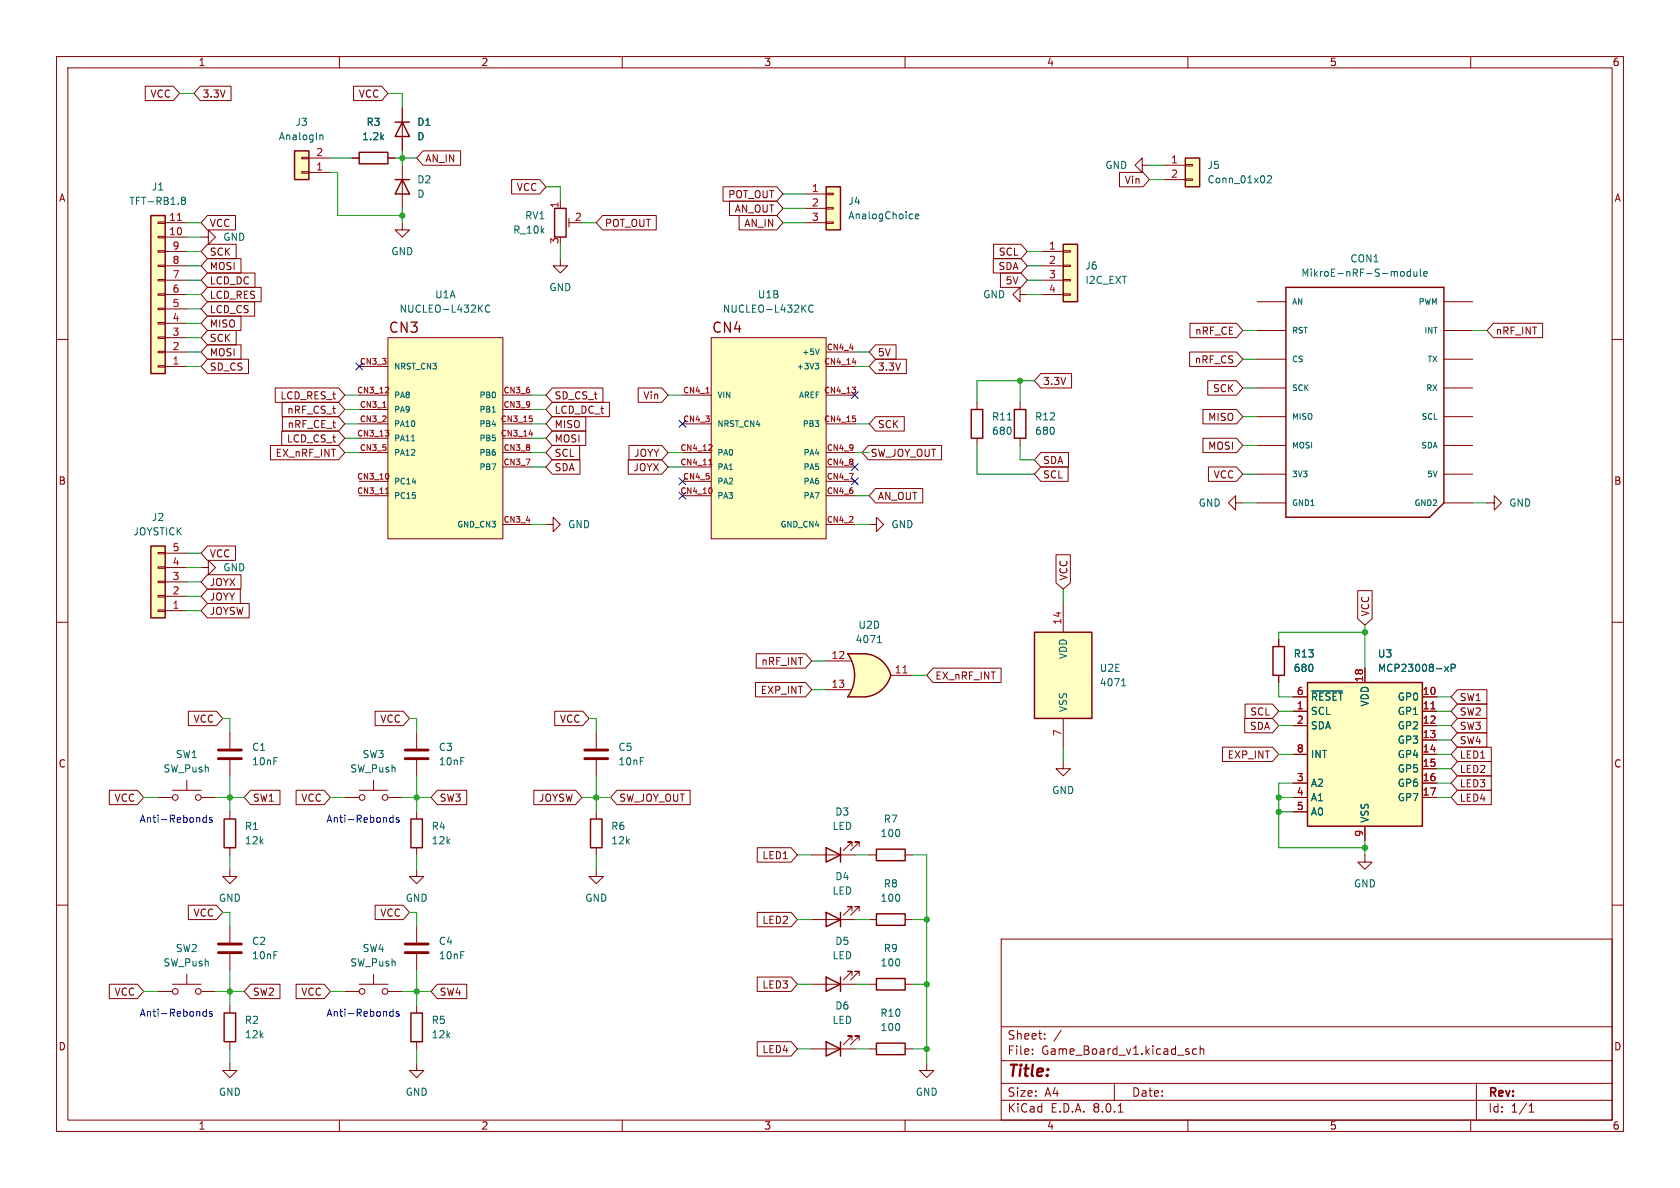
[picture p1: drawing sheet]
<svg xmlns="http://www.w3.org/2000/svg" width="297mm" height="210mm" viewBox="0 0 297 210" stroke-linecap="round" stroke-linejoin="round" font-family="sans-serif">
<g fill="none" stroke="#840000" stroke-width=".18">
<path d="M10 10h277v190h-277zM12 12h273v186h-273zM60 10v2M110 10v2M160 10v2M210 10v2M260 10v2M62.2 27.9h1.3M68.6 27.9h1.2M10 60h2M180.3 52.1v-1.3l-1.2 1.3 1.2 1.2v-1.2h1.3M285 60h2"/>
<path d="M10 110h2M285 110h2M10 160h2M153.7 151.1h1.2M160 151.1h1.3M285 160h2M153.7 162.6h1.2M160 162.6h1.3M177 166h108v32h-108zM60 198v2M110 198v2M160 198v2"/>
<path d="M177 194.5h108M177 191.5h108M177 187.5h108M177 181.5h108M182.5 186.3v.1M182.5 185.5v.1M184.7 183.6v.1M184.7 182.8v.1M187.6 182.1l-1.3 2M197 191.5v3M197.7 196.6h.8M210 198v2"/>
<path d="M211.5 185.5l-.4-.1-.3 .3v.4l.2 .2h.5M212.2 185.5l.2-.1 .3 .1 .1 .9M212.2 184.9v1.5M260 198v2M261 191.5v6.5M270.3 196.6h.9M270.3 195.5l.4-.4v1.5"/>
</g>
<path d="M63.5 26.9h5.1v2.1h-5.1zM154.9 150.1h5.1v2h-5.1zM154.9 161.5h5.1v2.1h-5.1z" fill="none" stroke="#840000" stroke-width=".25"/>
<path d="M231.1 120.7h20.4v25.4h-20.4z" fill="#ffffc2"/>
<path d="M231.1 120.7h20.4v25.4h-20.4z" fill="none" stroke="#840000" stroke-width=".25"/>
<g fill="none" stroke="#840000" stroke-width=".18">
<path d="M241.3 118.1v2.6M228.6 125.7h2.5M228.6 123.2h2.5M228.6 128.3h2.5M228.6 133.4h2.5M228.6 138.4h2.5M251.5 125.7h2.5M251.5 123.2h2.5M251.5 128.3h2.5M251.5 130.8h2.5M251.5 133.4h2.5M251.5 135.9h2.5"/>
<path d="M251.5 138.4h2.5M228.6 141h2.5M228.6 143.5h2.5M241.3 146.1v2.5M251.5 141h2.5"/>
</g>
<path d="M253 125.3h.7" fill="none" stroke="#a90000" stroke-width=".18"/>
<path d="M255.4 117.8l.7 .9M256.1 117.8l-.7 .9M256.5 118.1l.7-.1 .1-.2-.1-.3-.7-.1v1.3M231.9 122.1h5.5" fill="none" stroke="#006464" stroke-width=".18"/>
<path d="M52.1 26.7h2.5v5.1h-2.5z" fill="#ffffc2"/>
<path d="M53.3 27.8h1.3v.3h-1.3zM53.3 30.4h1.3v.2h-1.3zM54.6 30.5h3.8M54.6 27.9h3.8" fill="none" stroke="#840000" stroke-width=".18"/>
<path d="M52.1 26.7h2.5v5.1h-2.5z" fill="none" stroke="#840000" stroke-width=".25"/>
<path d="M56.6 23.9h.4l.1 .8" fill="none" stroke="#006464" stroke-width=".18"/>
<path d="M68.6 59.7h20.3v35.6h-20.3z" fill="#ffffc2"/>
<g fill="none" stroke="#840000" stroke-width=".18">
<path d="M68.6 59.7h20.3v35.6h-20.3zM63.5 72.4h5.1M63.5 69.9h5.1M63.5 77.5h5.1M63.5 74.9h5.1M63.5 64.8h5.1M88.9 72.4h5.1M88.9 69.9h5.1M88.9 77.5h5.1M88.9 74.9h5.1M63.5 85.1h5.1M63.5 87.6h5.1"/>
<path d="M63.5 80h5.1M88.9 92.7h5.1M88.9 80h5.1M88.9 82.6h5.1M35.6 100.3h1.2v-1.2l1.3 1.2-1.3 1.3v-1.3M143.5 185.4h7.6M150.6 183.9v-.8h-.7h.7l-1.5 1.6M151.9 183.9v-.8h-.8h.8l-1.5 1.6"/>
</g>
<path d="M67.7 72h.5M68.1 76.1h.6l-.3 .4M68.6 68.5l.1 .4-.6 .6h.6M68.6 76.5l.1 .1-.1 .4M93.5 76.7h.7M93.6 73.5h.5M94 74l.1 .1-.1 .4M68.1 87.2h.6M68.6 83.8l.1 .3-.1 .5" fill="none" stroke="#a90000" stroke-width=".18"/>
<path d="M86.6 54a.6 .6 0 0 0-.8 .5 .6 .6 0 0 0 .6 .7l.2-.1M72.7 77.9h.6M87 72.9h.6" fill="none" stroke="#006464" stroke-width=".18"/>
<path d="M146 184.2l2.6 1.2-2.6 1.3zM148.6 184.2v2.5" fill="none" stroke="#840000" stroke-width=".25"/>
<path d="M152.5 118l5 1.4a5.2 5.2 0 0 1-4.4 3.8z" fill="#ffffc2" stroke="#ffffc2" stroke-width=".18"/>
<path d="M149.9 115.6h3.1M149.9 123.2h3.1" fill="none" stroke="#ffffc2" stroke-width=".18"/>
<path d="M149.9 115.6h3.1v7.6h-3.1a6.7 6.7 0 0 0 0-7.6z" fill="#ffffc2"/>
<path d="M153.1 115.6a5.1 5.1 0 0 1 4.4 3.8l-5 1.3z" fill="#ffffc2" stroke="#ffffc2" stroke-width=".18"/>
<path d="M69.8 21.6h2.6M69.8 31.8h2.6M71.1 21.6l1.3 2.5h-2.6zM71.1 31.8l1.3 2.5h-2.6zM149.9 115.6h3.1a5.1 5.1 0 0 1 4.5 3.8 5.2 5.2 0 0 1-4.4 3.8h-3.2a6.6 6.6 0 0 0 0-7.6zM225 114.3h2.1v5.1h-2.1zM146 149.9l2.6 1.2-2.6 1.3zM148.6 149.9v2.5M72.6 179.1h2.1v5.1h-2.1zM146 172.7l2.6 1.3-2.6 1.3zM148.6 172.7v2.6M154.9 173h5.1v2h-5.1z" fill="none" stroke="#840000" stroke-width=".25"/>
<g fill="none" stroke="#840000" stroke-width=".18">
<path d="M71.1 19.1v7.6M71.1 39.4v1.2h1.3l-1.3 1.3-1.3-1.3h1.3M71.1 29.2v7.6M96.5 92.7h1.3v-1.3l1.3 1.3-1.3 1.3v-1.3M153.7 92.7h1.2v-1.3l1.3 1.3-1.3 1.3v-1.3M146 116.8h4.4M157.5 119.4h3.8M226.1 113v1.3M226.1 119.4v1.3M30.5 139.7h5.1M33 137.9v1.8M146 121.9h4.4"/>
<path d="M27.9 141h2.6M35.6 141h2.5M143.5 151.1h7.6M150.6 149.6v-.8h-.7h.7l-1.5 1.6M151.9 149.6v-.8h-.8h.8l-1.5 1.6M241.3 151.1v1.3h1.3l-1.3 1.3-1.3-1.3h1.3M73.7 177.8v1.3M143.5 174h7.6M150.6 172.5v-.8h-.7h.7l-1.5 1.5M151.9 172.5v-.8h-.8h.8l-1.5 1.5M153.7 174h1.2M160 174h1.3"/>
<path d="M73.7 184.2v1.2"/>
<circle cx="31" cy="141" r=".51"/>
<circle cx="35.1" cy="141" r=".51"/>
</g>
<path d="M159.6 119h.8" fill="none" stroke="#a90000" stroke-width=".18"/>
<path d="M155.1 113.6h.7M155.2 112.6l.3-.3v1.3" fill="none" stroke="#006464" stroke-width=".18"/>
<path d="M26.7 96.5h2.5v12.7h-2.5z" fill="#ffffc2"/>
<g fill="none" stroke="#840000" stroke-width=".18">
<path d="M27.9 97.7h1.3v.2h-1.3zM29.2 97.8h3.8M27.9 100.2h1.3v.3h-1.3zM27.9 102.7h1.3v.3h-1.3zM27.9 105.3h1.3v.2h-1.3zM27.9 107.8h1.3v.3h-1.3zM29.2 108h3.8M29.2 105.4h3.8M29.2 102.9h3.8M29.2 100.3h3.8M27.9 175.3h2.6M30.5 174h5.1"/>
<path d="M33 172.2v1.8M35.6 175.3h2.5M143.5 162.6h7.6M150.6 161v-.7h-.7h.7l-1.5 1.5M151.9 161v-.7h-.8h.8l-1.5 1.5M73.7 188v1.2h1.2l-1.2 1.3-1.3-1.3h1.3"/>
<circle cx="31" cy="175.3" r=".51"/>
<circle cx="35.1" cy="175.3" r=".51"/>
</g>
<path d="M26.7 96.5h2.5v12.7h-2.5zM146 161.3l2.6 1.3-2.6 1.2zM148.6 161.3v2.5" fill="none" stroke="#840000" stroke-width=".25"/>
<path d="M209.5 27.9h2.6v5.1h-2.6z" fill="#ffffc2"/>
<g fill="none" stroke="#840000" stroke-width=".18">
<path d="M201.9 29.2v-1.3l-1.2 1.3 1.2 1.3v-1.3h1.3M205.7 29.2h3.8M205.7 31.8h3.8M209.5 31.6h1.3v.3h-1.3zM209.5 29.1h1.3v.2h-1.3zM222.2 53.3h5.1M222.2 58.4h5.1M255.3 53.3h5M255.3 58.4h5M222.2 78.7h5.1M222.2 73.7h5.1M222.2 68.6h5.1"/>
<path d="M222.2 63.5h5.1M255.3 78.7h5M255.3 73.7h5M255.3 68.6h5M255.3 63.5h5M222.2 83.8h5.1M222.2 88.9h5.1M255.3 83.8h5M255.3 88.9h5M262.9 88.9h1.3v-1.3l1.2 1.3-1.2 1.3v-1.3M40.6 129.5v2.8M40.6 134.4v2.8"/>
<path d="M63.5 139.7h5.1M66 137.9v1.8M73.7 129.5v2.8M73.7 134.4v2.8M61 141h2.5M68.6 141h2.5M40.6 163.8v2.8M40.6 168.7v2.8M153.7 185.4h1.2M160 185.4h1.3M163.8 188v1.2h1.3l-1.3 1.3-1.2-1.3h1.2"/>
<circle cx="64" cy="141" r=".51"/>
<circle cx="68.1" cy="141" r=".51"/>
</g>
<path d="M209.5 27.9h2.6v5.1h-2.6zM227.3 50.8h28v38.1l-2.6 2.5h-25.4zM154.9 184.4h5.1v2h-5.1z" fill="none" stroke="#840000" stroke-width=".25"/>
<path d="M224.1 31.2l.4-.1 .3 .3-.8 .9h.8M248 48l.3 .2v.4l-.3 .2M249.3 48.1l-.3-.1-.3 .2 .2 .6h.4M249.3 47.6v1.2M249.9 48l.1 .8h.3l.2-.1M250.5 48v.8M251.1 47.6v1.1l.2 .1M251.7 48.4l.6-.1-.1-.2-.3-.1-.2 .2 .1 .6h.4" fill="none" stroke="#006464" stroke-width=".18"/>
<path d="M38.6 134.1h4.1M38.6 132.6h4.1M71.6 134.1h4.1M71.6 132.6h4.1M38.6 168.4h4.1M38.6 166.9h4.1" fill="none" stroke="#840000" stroke-width=".51"/>
<path d="M182.9 111.8h10.1v15.2h-10.1z" fill="#ffffc2"/>
<path d="M182.9 111.8h10.1v15.2h-10.1zM39.6 179.1h2.1v5.1h-2.1z" fill="none" stroke="#840000" stroke-width=".25"/>
<path d="M188 106.7v5.1M188 134.6v1.3h1.2l-1.2 1.3-1.3-1.3h1.3M188 127v5.1M40.6 177.8v1.3M40.6 184.2v1.2" fill="none" stroke="#840000" stroke-width=".18"/>
<path d="M198.3 121.2h.7M198.4 120.3l.3-.3v1.2" fill="none" stroke="#006464" stroke-width=".18"/>
<path d="M146 33h2.6v7.6h-2.6z" fill="#ffffc2"/>
<g fill="none" stroke="#840000" stroke-width=".18">
<path d="M99.1 35.6v1.2M100.6 39.4h1M100.6 38.6v1.5M142.2 34.3h3.8M142.2 36.8h3.8M142.2 39.4h3.8M146 39.2h1.3v.3h-1.3zM146 36.7h1.3v.3h-1.3zM146 34.2h1.3v.2h-1.3zM172.7 71.1v1.3M172.7 77.5v1.2M180.3 71.1v1.3"/>
<path d="M180.3 77.5v1.2M105.4 129.5v2.8M105.4 134.4v2.8M40.6 153.7v1.2h1.3l-1.3 1.3-1.2-1.3h1.2M40.6 143.5v1.3M40.6 149.9v1.2M40.6 188v1.2h1.3l-1.3 1.3-1.2-1.3h1.2"/>
</g>
<path d="M98 36.8h2.1v5.1h-2.1zM146 33h2.6v7.6h-2.6zM171.7 72.4h2v5.1h-2zM179.3 72.4h2.1v5.1h-2.1zM39.6 144.8h2.1v5.1h-2.1z" fill="none" stroke="#840000" stroke-width=".25"/>
<path d="M161.8 38.3l.6-.2v-.2l-.4-.1-.2 .2 .1 .6h.5M178.1 74.2h.7" fill="none" stroke="#006464" stroke-width=".18"/>
<path d="M103.4 134.1h4M103.4 132.6h4" fill="none" stroke="#840000" stroke-width=".51"/>
<path d="M26.7 38.1h2.5v27.9h-2.5z" fill="#ffffc2"/>
<g fill="none" stroke="#840000" stroke-width=".18">
<path d="M27.9 39.2h1.3v.3h-1.3zM29.2 39.4h3.8M27.9 41.8h1.3v.2h-1.3zM27.9 44.3h1.3v.3h-1.3zM27.9 46.9h1.3v.2h-1.3zM27.9 49.4h1.3v.3h-1.3zM27.9 51.9h1.3v.3h-1.3zM27.9 54.5h1.3v.2h-1.3zM27.9 57h1.3v.3h-1.3zM27.9 59.6h1.3v.2h-1.3zM29.2 41.9h3.8M29.2 59.7h3.8"/>
<path d="M29.2 57.2h3.8M29.2 54.6h3.8M29.2 52.1h3.8M29.2 49.5h3.8M29.2 47h3.8M29.2 44.5h3.8M99.1 45.7v1.3h1.2l-1.2 1.3-1.3-1.3h1.3M27.9 62.1h1.3v.3h-1.3zM27.9 64.6h1.3v.3h-1.3zM29.2 64.8h3.8M29.2 62.2h3.8M218.4 88.9v-1.3l-1.2 1.3 1.2 1.3v-1.3h1.3"/>
<path d="M105.4 153.7v1.2h1.3l-1.3 1.3-1.3-1.3h1.3M105.4 143.5v1.3M105.4 149.9v1.2"/>
</g>
<path d="M26.7 38.1h2.5v27.9h-2.5zM104.4 144.8h2v5.1h-2z" fill="none" stroke="#840000" stroke-width=".25"/>
<path d="M31.4 39h.7" fill="none" stroke="#a90000" stroke-width=".18"/>
<path d="M32.1 35.2l.2 .2M32.1 35.1l.2-.2h.4l.1 .3-.3 .2M32.3 35.4h.2M32.3 35.4l-.2 .3M32.5 35.4l.3 .3-.1 .3-.4 .1-.2-.2" fill="none" stroke="#006464" stroke-width=".18"/>
<path d="M188 43.2h2.5v10.1h-2.5z" fill="#ffffc2"/>
<path d="M184.1 44.5h3.9M184.1 47h3.9M184.1 49.5h3.9M184.1 52.1h3.9M188 51.9h1.2v.3h-1.2zM188 49.4h1.2v.3h-1.2zM188 46.9h1.2v.2h-1.2zM188 44.3h1.2v.3h-1.2z" fill="none" stroke="#840000" stroke-width=".18"/>
<path d="M188 43.2h2.5v10.1h-2.5z" fill="none" stroke="#840000" stroke-width=".25"/>
<path d="M125.7 59.7h20.3v35.6h-20.3z" fill="#ffffc2"/>
<g fill="none" stroke="#840000" stroke-width=".18">
<path d="M25.7 15.2h4.9l1.1 1.3-1.1 1.3h-4.9zM35.4 15.2h5.4v2.6h-5.4l-1.1-1.3zM62.5 15.2h5l1.1 1.3-1.1 1.3h-5zM71.1 19.1v2.5M36.7 38.1h4.9v2.5h-4.9l-1.1-1.2zM62.2 27.9h1.3M68.6 27.9h1.2M71.1 24.1v2.6M74.8 26.7h6.6v2.5h-6.6l-1.1-1.3zM90.4 31.7h5l1.1 1.3-1.1 1.3h-5zM106.5 38.1h9.5v2.5h-9.5l-1.1-1.2zM127.8 33h9.5l1.1 1.3-1.1 1.3h-9.5z"/>
<path d="M129 35.6h8.3l1.1 1.2-1.1 1.3h-8.3zM130.7 38.1h6.6l1.1 1.3-1.1 1.2h-6.6zM197.9 30.5h4.2l1.1 1.3-1.1 1.2h-4.2zM35.6 41.9h1.2v-1.3l1.3 1.3-1.3 1.3v-1.3M36.7 55.9h5.9v2.5h-5.9l-1.1-1.2zM36.7 58.4h5.1v2.6h-5.1l-1.1-1.3zM36.7 43.2h5.1v2.5h-5.1l-1.1-1.2zM36.7 45.7h5.9v2.6h-5.9l-1.1-1.3zM36.7 48.3h8.4v2.5h-8.4l-1.1-1.3zM36.7 50.8h9.5v2.5h-9.5l-1.1-1.2zM36.7 53.3h8.3v2.6h-8.3l-1.1-1.3zM125.7 59.7h20.3v35.6h-20.3z"/>
<path d="M175.6 45.7h4.9l1.1 1.3-1.1 1.3h-4.9zM175.7 43.2h4.8l1.1 1.3-1.1 1.2h-4.8zM176.9 48.3h3.6l1.1 1.2-1.1 1.3h-3.6zM210.4 57.1h8.2l1.1 1.3-1.1 1.3h-8.2zM264 57.1h8.7v2.6h-8.7l-1.1-1.3zM36.7 61h5.9v2.5h-5.9l-1.1-1.3zM36.7 63.5h7.2v2.5h-7.2l-1.1-1.2zM47.8 78.7h12l1.2 1.3-1.2 1.3h-12zM48.7 68.6h11.1l1.2 1.3-1.2 1.2h-11.1zM49.8 76.2h10l1.2 1.3-1.2 1.2h-10zM49.9 71.1h9.9l1.2 1.3-1.2 1.3h-9.9zM49.9 73.7h9.9l1.2 1.2-1.2 1.3h-9.9z"/>
<path d="M97.6 78.7h4.9v2.6h-4.9l-1.1-1.3zM97.6 71.1h10.1v2.6h-10.1l-1.1-1.3zM97.6 68.6h9v2.5h-9l-1.1-1.2zM97.6 73.7h6v2.5h-6l-1.1-1.3zM97.6 76.2h6v2.5h-6l-1.1-1.2zM111.2 78.7h5.8l1.1 1.3-1.1 1.3h-5.8zM112.8 68.6h4.2l1.1 1.3-1.1 1.2h-4.2zM120.6 69.9h5.1M120.6 74.9h5.1M146 69.9h5.1M146 64.8h5.1M146 74.9h5.1"/>
<path d="M146 62.2h5.1M153.5 78.7h13v2.6h-13l-1.1-1.3zM154.8 63.5h5.4v2.5h-5.4l-1.1-1.2zM154.8 61h3.6v2.5h-3.6l-1.1-1.3zM154.8 73.7h5.1v2.5h-5.1l-1.1-1.3zM184 66h5.4v2.6h-5.4l-1.1-1.3zM210.3 62.2h8.3l1.1 1.3-1.1 1.3h-8.3zM212.7 72.4h5.9l1.1 1.3-1.1 1.2h-5.9zM212.7 77.5h5.9l1.1 1.2-1.1 1.3h-5.9zM213.5 67.3h5.1l1.1 1.3-1.1 1.3h-5.1zM36.7 96.5h4.9v2.6h-4.9l-1.1-1.3zM97.6 81.3h4.9v2.5h-4.9l-1.1-1.2z"/>
<path d="M111.1 81.3h5.9l1.1 1.3-1.1 1.2h-5.9zM120.6 87.6h5.1M120.6 82.6h5.1M120.6 80h5.1M120.6 85.1h5.1M146 87.6h5.1M146 82.6h5.1M146 80h5.1M146 92.7h5.1M146 85.1h5.1M154.8 86.4h8.3v2.5h-8.3l-1.1-1.3zM184 82.5h4.8v2.6h-4.8l-1.1-1.3z"/>
<path d="M184 80h4.9v2.6h-4.9l-1.1-1.3zM186.7 98.1h2.5v4.9l-1.2 1.1-1.3-1.1zM213.6 82.5h5l1.1 1.3-1.1 1.3h-5zM36.7 104.1h5.8v2.6h-5.8l-1.1-1.3zM36.7 106.7h7.4v2.5h-7.4l-1.1-1.2zM36.7 101.6h5.9v2.5h-5.9l-1.1-1.2zM133.7 115.6h8.7l1.1 1.2-1.1 1.3h-8.7zM164.9 118.1h12.1v2.6h-12.1l-1.1-1.3zM226.1 113v1.3M226.1 119.4v1.3M240 104.4h2.6v5l-1.3 1.1-1.3-1.1zM241.3 118.1v2.6"/>
<path d="M19.3 139.7h5l1.1 1.3-1.1 1.2h-5zM33.3 125.7h5l1.1 1.3-1.1 1.3h-5zM44.3 139.7h5.2v2.5h-5.2l-1.1-1.2zM52.3 139.7h5l1.1 1.3-1.1 1.2h-5zM66.3 125.7h5l1.1 1.3-1.1 1.3h-5zM77.3 139.7h5.2v2.5h-5.2l-1.1-1.2zM94.4 139.7h7.4l1.1 1.3-1.1 1.2h-7.4zM98.1 125.7h4.9l1.1 1.3-1.1 1.3h-4.9zM109.1 139.7h12.9v2.5h-12.9l-1.2-1.2zM133.6 120.6h8.8l1.1 1.3-1.1 1.3h-8.8zM216.1 132.1h8.8l1.2 1.3-1.2 1.2h-8.8zM220 127h4.9l1.2 1.3-1.2 1.2h-4.9z"/>
<path d="M220.1 124.5h4.8l1.2 1.2-1.2 1.3h-4.8zM228.6 125.7h2.5M228.6 123.2h2.5M228.6 128.3h2.5M228.6 133.4h2.5M228.6 138.4h2.5M251.5 125.7h2.5M251.5 123.2h2.5M251.5 128.3h2.5M251.5 130.8h2.5M251.5 133.4h2.5M251.5 135.9h2.5"/>
<path d="M251.5 138.4h2.5M257.7 137.2h5.9v2.5h-5.9l-1.2-1.3zM257.7 139.7h5.9v2.5h-5.9l-1.2-1.2zM257.7 132.1h5.9v2.5h-5.9l-1.2-1.2zM257.7 134.6h5.9v2.6h-5.9l-1.2-1.3zM257.7 127h5.2v2.5h-5.2l-1.2-1.2zM257.7 124.5h5.2v2.5h-5.2l-1.2-1.3zM257.7 129.5h5.2v2.6h-5.2l-1.2-1.3zM257.7 121.9h5.2v2.6h-5.2l-1.2-1.3zM73.7 153.7v1.2h1.2l-1.2 1.3-1.3-1.3h1.3M73.7 143.5v1.3M73.7 149.9v1.2"/>
<path d="M133.9 149.9h6l1.1 1.2-1.1 1.3h-6zM228.6 141h2.5M228.6 143.5h2.5M241.3 146.1v2.5M251.5 141h2.5M19.3 174h5l1.1 1.3-1.1 1.2h-5zM33.3 160h5l1.1 1.3-1.1 1.3h-5zM44.3 174h5.2v2.5h-5.2l-1.1-1.2zM52.3 174h5l1.1 1.3-1.1 1.2h-5zM61 175.3h2.5M63.5 174h5.1M66 172.2v1.8"/>
<path d="M66.3 160h5l1.1 1.3-1.1 1.3h-5zM68.6 175.3h2.5M73.7 163.8v2.8M73.7 168.7v2.8M77.3 174h5.2v2.5h-5.2l-1.1-1.2zM133.9 172.7h6l1.1 1.3-1.1 1.3h-6zM133.9 161.3h6l1.1 1.3-1.1 1.2h-6zM133.9 184.1h6l1.1 1.3-1.1 1.3h-6z"/>
<circle cx="64" cy="175.3" r=".51"/>
<circle cx="68.1" cy="175.3" r=".51"/>
</g>
<path d="M124.8 69.5h.6M125.8 78.7v.3l-.6 .6h.7M150.6 68.4h.7l-.4 .4M150.7 64h.6M150.7 73.5h.5M151.2 68.9l.1 .1-.1 .4M151.2 74l.1 .1-.1 .4M125.3 82.2h.6M125.8 86.3l.1 .3-.1 .5M253 125.3h.7" fill="none" stroke="#a90000" stroke-width=".18"/>
<path d="M143.8 54a.6 .6 0 0 0-.9 .5 .6 .6 0 0 0 .6 .7l.3-.1M144.1 64.2h.6l-.3 .4 .3 .1v.3l-.2 .2h-.2M144.8 61.7l-.3 1M255.4 117.8l.7 .9M256.1 117.8l-.7 .9M256.5 118.1l.7-.1 .1-.2-.1-.3-.7-.1v1.3M231.9 122.1h5.5" fill="none" stroke="#006464" stroke-width=".18"/>
<path d="M72.6 144.8h2.1v5.1h-2.1z" fill="none" stroke="#840000" stroke-width=".25"/>
<path d="M71.6 168.4h4.1M71.6 166.9h4.1" fill="none" stroke="#840000" stroke-width=".51"/>
<path d="M36.5 144.6l-.4-.1-.2 .3 .1 .5h.5M36.5 144.1v1.3M37.5 144.6l-.3-.1-.2 .2 .1 .2 .4 .1v.3h-.5M69.5 144.1v1.3M69.5 144.6l-.4-.1-.2 .3 .1 .5h.5M70.5 144.6l-.3-.1-.2 .2 .1 .2 .4 .1v.3h-.5M36.5 178.9l-.4-.1-.2 .2 .1 .6h.5M36.5 178.4v1.3M37.5 178.9l-.3-.1-.2 .2 .1 .2 .4 .1v.3h-.5M69.5 178.4v1.3M69.5 178.9l-.4-.1-.2 .2 .1 .6h.5M70.5 178.9l-.3-.1-.2 .2 .1 .2 .4 .1v.3h-.5" fill="none" stroke="#0000c2" stroke-width=".18"/>
<g fill="none" stroke="#009600" stroke-width=".18">
<path d="M31.7 16.5h2.6M68.6 16.5h2.5v2.6M33 39.4h2.6M58.4 30.5h1.3v7.6h11.4M58.4 27.9h3.8M69.8 27.9h3.9M71.1 26.7v2.5M71.1 36.8v2.6M96.5 33h2.6v2.6M102.9 39.4h2.5M138.4 39.4h3.8M138.4 34.3h3.8"/>
<path d="M138.4 36.8h3.8M203.2 29.2h2.5M203.2 31.8h2.5M33 52.1h2.6M33 44.5h2.6M33 59.7h2.6M33 57.2h2.6M33 54.6h2.6M33 49.5h2.6M33 47h2.6M33 41.9h2.6M99.1 43.2v2.5"/>
<path d="M181.6 52.1h2.5M181.6 44.5h2.5M181.6 49.5h2.5M181.6 47h2.5M219.7 58.4h2.5M260.3 58.4h2.6M33 62.2h2.6M33 64.8h2.6M61 74.9h2.5M61 69.9h2.5M61 77.5h2.5M61 72.4h2.5"/>
<path d="M94 74.9h2.5M94 69.9h2.5M94 77.5h2.5M94 72.4h2.5M118.1 69.9h2.5M151.1 62.2h2.6M151.1 74.9h2.6M151.1 64.8h2.6M172.7 78.7v5.1h10.2M180.3 67.3v3.8M180.3 78.7v2.6h2.6M182.9 67.3h-10.2v3.8"/>
<path d="M219.7 63.5h2.5M219.7 73.7h2.5M219.7 78.7h2.5M219.7 68.6h2.5M33 97.8h2.6M61 80h2.5M94 80h2.5M94 92.7h2.5M94 82.6h2.5M118.1 80h2.5M118.1 82.6h2.5M151.1 80h2.6"/>
<path d="M151.1 87.6h2.6M151.1 92.7h2.6M219.7 83.8h2.5M219.7 88.9h2.5M260.3 88.9h2.6M33 100.3h2.6M33 108h2.6M33 105.4h2.6M33 102.9h2.6M143.5 116.8h2.5M161.3 119.4h2.5M188 104.1v2.6"/>
<path d="M241.3 111.8h-15.2v1.2M241.3 110.5v7.6M39.4 127h1.2v2.5M40.6 137.2v6.3M72.4 127h1.3v2.5M73.7 137.2v6.3M104.1 127h1.3v2.5M105.4 137.2v6.3M143.5 121.9h2.5M188 132.1v2.5M226.1 125.7h2.5M226.1 120.7v2.5h2.5"/>
<path d="M226.1 128.3h2.5M226.1 133.4h2.5M228.6 138.4h-2.5v11.5h15.2M254 125.7h2.5M254 123.2h2.5M254 130.8h2.5M254 128.3h2.5M254 138.4h2.5M254 133.4h2.5M254 135.9h2.5M25.4 141h2.5M38.1 141h5.1"/>
<path d="M40.6 151.1v2.6M58.4 141h2.6M71.1 141h5.1M73.7 151.1v2.6M102.9 141h5M105.4 151.1v2.6M141 151.1h2.5M151.1 151.1h2.6M161.3 151.1h2.5v36.9M226.1 143.5h2.5M226.1 141h2.5M241.3 148.6v2.5"/>
<path d="M254 141h2.5M25.4 175.3h2.5M38.1 175.3h5.1M39.4 161.3h1.2v2.5M40.6 171.5v6.3M58.4 175.3h2.6M71.1 175.3h5.1M72.4 161.3h1.3v2.5M73.7 171.5v6.3M141 174h2.5M141 162.6h2.5M151.1 174h2.6"/>
<path d="M151.1 162.6h2.6M161.3 174h2.5M161.3 162.6h2.5M40.6 185.4v2.6M73.7 185.4v2.6M141 185.4h2.5M151.1 185.4h2.6M161.3 185.4h2.5"/>
</g>
<g fill="none" stroke="#000084" stroke-width=".18">
<path d="M62.9 64.2l1.2 1.2M64.1 64.2l-1.2 1.2M120 74.3l1.3 1.2M121.3 74.3l-1.3 1.2M150.5 69.2l1.2 1.3M151.7 69.2l-1.2 1.3M120 84.5l1.3 1.2M120 87l1.3 1.2M121.3 84.5l-1.3 1.2M121.3 87l-1.3 1.2M150.5 81.9l1.2 1.3M150.5 84.5l1.2 1.2"/>
<path d="M151.7 81.9l-1.2 1.3M151.7 84.5l-1.2 1.2"/>
</g>
<g fill="#009600" stroke="#009600" stroke-width=".18">
<circle cx="241.3" cy="149.9" r=".46"/>
<circle cx="241.3" cy="111.8" r=".46"/>
<circle cx="180.3" cy="67.3" r=".46"/>
<circle cx="226.1" cy="143.5" r=".46"/>
<circle cx="226.1" cy="141" r=".46"/>
<circle cx="163.8" cy="174" r=".46"/>
<circle cx="163.8" cy="162.6" r=".46"/>
<circle cx="163.8" cy="185.4" r=".46"/>
<circle cx="40.6" cy="141" r=".46"/>
<circle cx="40.6" cy="175.3" r=".46"/>
<circle cx="73.7" cy="175.3" r=".46"/>
<circle cx="71.1" cy="27.9" r=".46"/>
<circle cx="71.1" cy="38.1" r=".46"/>
<circle cx="105.4" cy="141" r=".46"/>
<circle cx="73.7" cy="141" r=".46"/>
</g>
<text font-size="2.8" fill="#840000" x="178" y="190.9">Title:</text>
<g font-size="2.5" fill="#840000">
<text x="68.6" y="59.1">CN3</text>
<text x="125.7" y="59.1">CN4</text>
</g>
<g font-size="2.1" fill="#840000">
<text x="178" y="184">Sheet:</text>
<text x="178" y="186.7">File:</text>
<text x="184.1" y="186.7">Game_Board_v1.kicad_sch</text>
<text x="178" y="196.9">KiCad</text>
<text x="178" y="194.1">Size:</text>
<text x="184.7" y="194.1">A4</text>
<text x="185.7" y="196.9">E.D.A.</text>
<text x="193.3" y="196.9">8.0.1</text>
<text x="200" y="194.1">Date:</text>
<text x="263" y="194.3">Rev:</text>
<text x="263" y="196.9">Id:</text>
<text x="267.1" y="196.9">1/1</text>
</g>
<g font-size="1.8" fill="#840000">
<text x="35" y="11.9">1</text>
<text x="85" y="11.9">2</text>
<text x="135" y="11.9">3</text>
<text x="185" y="11.9">4</text>
<text x="235" y="11.9">5</text>
<text x="285" y="11.9">6</text>
<text x="26.5" y="17.5">VCC</text>
<text x="35.7" y="17.5">3.3V</text>
<text x="63.3" y="17.5">VCC</text>
<text x="75.1" y="28.9">AN_IN</text>
<text x="10.3" y="35.9">A</text>
<text x="91.3" y="34">VCC</text>
<text x="128.6" y="35.2">POT_OUT</text>
<text x="198.7" y="32.7">Vin</text>
<text x="285.3" y="35.9">A</text>
<text x="37" y="40.3">VCC</text>
<text x="106.8" y="40.3">POT_OUT</text>
<text x="129.8" y="37.8">AN_OUT</text>
<text x="131.5" y="40.3">AN_IN</text>
<text x="37" y="45.4">SCK</text>
<text x="37" y="47.9">MOSI</text>
<text x="176.4" y="47.9">SDA</text>
<text x="176.5" y="45.4">SCL</text>
<text x="37" y="50.5">LCD_DC</text>
<text x="37" y="53">LCD_RES</text>
<text x="177.7" y="50.5">5V</text>
<text x="37" y="58.1">MISO</text>
<text x="37" y="55.6">LCD_CS</text>
<text x="211.2" y="59.4">nRF_CE</text>
<text x="264.3" y="59.4">nRF_INT</text>
<text x="37" y="63.2">MOSI</text>
<text x="37" y="60.6">SCK</text>
<text x="37" y="65.7">SD_CS</text>
<text x="155.1" y="65.7">3.3V</text>
<text x="155.1" y="63.2">5V</text>
<text x="211.1" y="64.5">nRF_CS</text>
<text x="49.5" y="70.8">LCD_RES_t</text>
<text x="97.9" y="70.8">SD_CS_t</text>
<text x="113.6" y="70.8">Vin</text>
<text x="184.3" y="68.3">3.3V</text>
<text x="214.3" y="69.5">SCK</text>
<text x="50.7" y="73.3">nRF_CS_t</text>
<text x="50.7" y="75.9">nRF_CE_t</text>
<text x="97.9" y="73.3">LCD_DC_t</text>
<text x="97.9" y="75.9">MISO</text>
<text x="155.1" y="75.9">SCK</text>
<text x="213.5" y="74.6">MISO</text>
<text x="48.6" y="81">EX_nRF_INT</text>
<text x="50.6" y="78.4">LCD_CS_t</text>
<text x="97.9" y="81">SCL</text>
<text x="97.9" y="83.5">SDA</text>
<text x="97.9" y="78.4">MOSI</text>
<text x="111.9" y="83.5">JOYX</text>
<text x="112" y="81">JOYY</text>
<text x="153.8" y="81">SW_JOY_OUT</text>
<text x="184.3" y="82.2">SDA</text>
<text x="213.5" y="79.7">MOSI</text>
<text x="10.3" y="85.9">B</text>
<text x="155.1" y="88.6">AN_OUT</text>
<text x="184.3" y="84.8">SCL</text>
<text x="214.4" y="84.8">VCC</text>
<text x="285.3" y="85.9">B</text>
<text x="37" y="98.7">VCC</text>
<text x="37" y="106.4">JOYY</text>
<text x="37" y="103.8">JOYX</text>
<text x="188.9" y="102.7" transform="rotate(-90 188.9 102.7)">VCC</text>
<text x="37" y="108.9">JOYSW</text>
<text x="242.3" y="109.1" transform="rotate(-90 242.3 109.1)">VCC</text>
<text x="134.5" y="117.8">nRF_INT</text>
<text x="134.4" y="122.9">EXP_INT</text>
<text x="165.3" y="120.3">EX_nRF_INT</text>
<text x="258" y="124.1">SW1</text>
<text x="34.1" y="128">VCC</text>
<text x="67.1" y="128">VCC</text>
<text x="98.9" y="128">VCC</text>
<text x="220.9" y="129.2">SDA</text>
<text x="220.9" y="126.7">SCL</text>
<text x="258" y="129.2">SW3</text>
<text x="258" y="126.7">SW2</text>
<text x="258" y="131.8">SW4</text>
<text x="10.3" y="135.9">C</text>
<text x="216.9" y="134.3">EXP_INT</text>
<text x="258" y="134.3">LED1</text>
<text x="258" y="136.8">LED2</text>
<text x="285.3" y="135.9">C</text>
<text x="20.1" y="141.9">VCC</text>
<text x="44.6" y="141.9">SW1</text>
<text x="53.2" y="141.9">VCC</text>
<text x="77.6" y="141.9">SW3</text>
<text x="95.2" y="141.9">JOYSW</text>
<text x="109.4" y="141.9">SW_JOY_OUT</text>
<text x="258" y="139.4">LED3</text>
<text x="258" y="141.9">LED4</text>
<text x="134.7" y="152.1">LED1</text>
<text x="34.1" y="162.2">VCC</text>
<text x="67.1" y="162.2">VCC</text>
<text x="134.7" y="163.5">LED2</text>
<text x="20.1" y="176.2">VCC</text>
<text x="44.6" y="176.2">SW2</text>
<text x="53.2" y="176.2">VCC</text>
<text x="77.6" y="176.2">SW4</text>
<text x="134.7" y="174.9">LED3</text>
<text x="10.3" y="185.9">D</text>
<text x="285.3" y="185.9">D</text>
<text x="134.7" y="186.4">LED4</text>
<text x="35" y="199.9">1</text>
<text x="85" y="199.9">2</text>
<text x="135" y="199.9">3</text>
<text x="185" y="199.9">4</text>
<text x="235" y="199.9">5</text>
<text x="285" y="199.9">6</text>
</g>
<g font-size="1.8" fill="#006464">
<text x="52.1" y="22.5">J3</text>
<text x="64.7" y="22.5">R3</text>
<text x="73.7" y="22.5">D1</text>
<text x="49.2" y="25">AnalogIn</text>
<text x="63.9" y="25">1.2k</text>
<text x="73.7" y="25">D</text>
<text x="26.7" y="33.9">J1</text>
<text x="73.7" y="32.6">D2</text>
<text x="73.7" y="35.2">D</text>
<text x="195.3" y="30.1">GND</text>
<text x="213.4" y="30.1">J5</text>
<text x="213.4" y="32.6">Conn_01x02</text>
<text x="22.8" y="36.4">TFT-RB1.8</text>
<text x="90.6" y="41.5">R_10k</text>
<text x="92.7" y="39">RV1</text>
<text x="149.9" y="36.4">J4</text>
<text x="149.9" y="39">AnalogChoice</text>
<text x="39.4" y="42.8">GND</text>
<text x="69.1" y="45.3">GND</text>
<text x="191.8" y="47.9">J6</text>
<text x="238.6" y="46.6">CON1</text>
<text x="76.8" y="52.9">U1A</text>
<text x="97" y="51.7">GND</text>
<text x="133.9" y="52.9">U1B</text>
<text x="173.7" y="52.9">GND</text>
<text x="191.8" y="50.4">I2C_EXT</text>
<text x="230" y="49.1">MikroE-nRF-S-module</text>
<text x="70.5" y="55.5">NUCLEO-L432KC</text>
<text x="127.7" y="55.5">NUCLEO-L432KC</text>
<text x="175.3" y="77.1">680</text>
<text x="175.3" y="74.5">R11</text>
<text x="182.9" y="77.1">680</text>
<text x="182.9" y="74.5">R12</text>
<text x="211.8" y="89.8">GND</text>
<text x="266.7" y="89.8">GND</text>
<text x="23.5" y="94.8">JOYSTICK</text>
<text x="26.7" y="92.3">J2</text>
<text x="100.3" y="93.6">GND</text>
<text x="157.5" y="93.6">GND</text>
<text x="39.4" y="101.2">GND</text>
<text x="151.1" y="113.9">4071</text>
<text x="151.7" y="111.4">U2D</text>
<text x="188.8" y="116.6" transform="rotate(-90 188.8 116.6)">VDD</text>
<text x="194.3" y="119">U2E</text>
<text x="228.6" y="119">680</text>
<text x="228.6" y="116.4">R13</text>
<text x="243.5" y="116.4">U3</text>
<text x="243.5" y="119">MCP23008-xP</text>
<text x="188.8" y="126" transform="rotate(-90 188.8 126)">VSS</text>
<text x="194.3" y="121.5">4071</text>
<text x="231.6" y="124.1">~{RESET}</text>
<text x="242.2" y="125" transform="rotate(-90 242.2 125)">VDD</text>
<text x="247" y="124.1">GP0</text>
<text x="231.6" y="126.6">SCL</text>
<text x="231.6" y="129.1">SDA</text>
<text x="247" y="126.6">GP1</text>
<text x="247" y="129.1">GP2</text>
<text x="247" y="131.7">GP3</text>
<text x="28.8" y="136.8">SW_Push</text>
<text x="31" y="134.2">SW1</text>
<text x="44.5" y="132.9">C1</text>
<text x="44.5" y="135.5">10nF</text>
<text x="61.8" y="136.8">SW_Push</text>
<text x="64" y="134.2">SW3</text>
<text x="77.5" y="132.9">C3</text>
<text x="77.5" y="135.5">10nF</text>
<text x="109.2" y="132.9">C5</text>
<text x="109.2" y="135.5">10nF</text>
<text x="231.6" y="134.2">INT</text>
<text x="247" y="134.2">GP4</text>
<text x="247" y="136.8">GP5</text>
<text x="185.9" y="140.6">GND</text>
<text x="231.6" y="139.3">A2</text>
<text x="231.6" y="141.8">A1</text>
<text x="247" y="139.3">GP6</text>
<text x="247" y="141.8">GP7</text>
<text x="43.2" y="146.9">R1</text>
<text x="43.2" y="149.5">12k</text>
<text x="76.2" y="146.9">R4</text>
<text x="76.2" y="149.5">12k</text>
<text x="108" y="146.9">R6</text>
<text x="108" y="149.5">12k</text>
<text x="147.1" y="146.9">LED</text>
<text x="147.6" y="144.4">D3</text>
<text x="155.6" y="148.2">100</text>
<text x="156.1" y="145.6">R7</text>
<text x="231.6" y="144.4">A0</text>
<text x="242.2" y="145.5" transform="rotate(-90 242.2 145.5)">VSS</text>
<text x="147.6" y="155.8">D4</text>
<text x="38.6" y="159.6">GND</text>
<text x="71.6" y="159.6">GND</text>
<text x="103.4" y="159.6">GND</text>
<text x="147.1" y="158.3">LED</text>
<text x="155.6" y="159.6">100</text>
<text x="156.1" y="157.1">R8</text>
<text x="239.3" y="157.1">GND</text>
<text x="44.5" y="167.2">C2</text>
<text x="77.5" y="167.2">C4</text>
<text x="147.6" y="167.2">D5</text>
<text x="28.8" y="171">SW_Push</text>
<text x="31" y="168.5">SW2</text>
<text x="44.5" y="169.8">10nF</text>
<text x="61.8" y="171">SW_Push</text>
<text x="64" y="168.5">SW4</text>
<text x="77.5" y="169.8">10nF</text>
<text x="147.1" y="169.8">LED</text>
<text x="155.6" y="171">100</text>
<text x="156.1" y="168.5">R9</text>
<text x="147.6" y="178.7">D6</text>
<text x="155.5" y="179.9">R10</text>
<text x="43.2" y="181.2">R2</text>
<text x="43.2" y="183.7">12k</text>
<text x="76.2" y="181.2">R5</text>
<text x="76.2" y="183.7">12k</text>
<text x="147.1" y="181.2">LED</text>
<text x="155.6" y="182.5">100</text>
<text x="38.6" y="193.9">GND</text>
<text x="71.6" y="193.9">GND</text>
<text x="161.8" y="193.9">GND</text>
</g>
<g font-size="1.8" fill="#a90000">
<text x="55.8" y="27.7">2</text>
<text x="206.9" y="29">1</text>
<text x="55.8" y="30.2">1</text>
<text x="143.4" y="34">1</text>
<text x="206.9" y="31.5">2</text>
<text x="29.8" y="41.7">10</text>
<text x="29.8" y="39.1">11</text>
<text x="98.8" y="36.9" transform="rotate(-90 98.8 36.9)">1</text>
<text x="101.5" y="39.1">2</text>
<text x="143.4" y="36.6">2</text>
<text x="143.4" y="39.1">3</text>
<text x="30.4" y="46.7">8</text>
<text x="30.4" y="44.2">9</text>
<text x="98.8" y="43.3" transform="rotate(-90 98.8 43.3)">3</text>
<text x="185.3" y="44.2">1</text>
<text x="185.3" y="46.7">2</text>
<text x="30.4" y="51.8">6</text>
<text x="30.4" y="49.3">7</text>
<text x="185.3" y="49.3">3</text>
<text x="185.3" y="51.8">4</text>
<text x="30.4" y="59.4">3</text>
<text x="30.4" y="56.9">4</text>
<text x="30.4" y="54.4">5</text>
<text x="30.4" y="64.5">1</text>
<text x="30.4" y="62">2</text>
<text x="30.4" y="100.1">4</text>
<text x="30.4" y="97.5">5</text>
<text x="30.4" y="107.7">1</text>
<text x="30.4" y="105.2">2</text>
<text x="30.4" y="102.6">3</text>
<text x="187.7" y="110.5" transform="rotate(-90 187.7 110.5)">14</text>
<text x="146.9" y="116.6">12</text>
<text x="158.1" y="119.1">11</text>
<text x="146.9" y="121.7">13</text>
<text x="229.2" y="125.5">1</text>
<text x="229.2" y="122.9">6</text>
<text x="241" y="120.7" transform="rotate(-90 241 120.7)">18</text>
<text x="251.4" y="122.9">10</text>
<text x="251.4" y="125.5">11</text>
<text x="187.7" y="130.2" transform="rotate(-90 187.7 130.2)">7</text>
<text x="229.2" y="128">2</text>
<text x="251.4" y="128">12</text>
<text x="251.4" y="130.6">13</text>
<text x="229.2" y="133.1">8</text>
<text x="251.4" y="133.1">14</text>
<text x="251.4" y="135.6">15</text>
<text x="229.2" y="138.2">3</text>
<text x="229.2" y="140.7">4</text>
<text x="229.2" y="143.3">5</text>
<text x="251.4" y="138.2">16</text>
<text x="251.4" y="140.7">17</text>
<text x="241" y="148" transform="rotate(-90 241 148)">9</text>
</g>
<g font-size="1.8" fill="#0000c2">
<text x="24.6" y="145.6">Anti-Rebonds</text>
<text x="57.6" y="145.6">Anti-Rebonds</text>
<text x="24.6" y="179.9">Anti-Rebonds</text>
<text x="57.6" y="179.9">Anti-Rebonds</text>
</g>
<g font-size="1.4" fill="#006464">
<text x="228.3" y="54.1">AN</text>
<text x="228.3" y="59.2">RST</text>
<text x="250.7" y="54.1">PWM</text>
<text x="251.7" y="59.2">INT</text>
<text x="69.6" y="65.5">NRST_CN3</text>
<text x="140.7" y="65.5">+3V3</text>
<text x="141.7" y="63">+5V</text>
<text x="228.3" y="64.2">CS</text>
<text x="252.3" y="64.2">TX</text>
<text x="69.6" y="70.6">PA8</text>
<text x="84.6" y="70.6">PB0</text>
<text x="126.7" y="70.6">VIN</text>
<text x="141.1" y="70.6">AREF</text>
<text x="228.3" y="69.3">SCK</text>
<text x="252" y="69.3">RX</text>
<text x="69.6" y="73.1">PA9</text>
<text x="69.6" y="75.7">PA10</text>
<text x="84.6" y="75.7">PB4</text>
<text x="84.6" y="73.1">PB1</text>
<text x="126.7" y="75.7">NRST_CN4</text>
<text x="141.8" y="75.7">PB3</text>
<text x="228.3" y="74.4">MISO</text>
<text x="251.2" y="74.4">SCL</text>
<text x="69.6" y="78.2">PA11</text>
<text x="69.6" y="80.7">PA12</text>
<text x="84.6" y="78.2">PB5</text>
<text x="84.6" y="83.3">PB7</text>
<text x="84.6" y="80.7">PB6</text>
<text x="126.7" y="83.3">PA1</text>
<text x="126.7" y="80.7">PA0</text>
<text x="141.9" y="83.3">PA5</text>
<text x="141.9" y="80.7">PA4</text>
<text x="228.3" y="79.5">MOSI</text>
<text x="251.1" y="79.5">SDA</text>
<text x="69.6" y="85.8">PC14</text>
<text x="69.6" y="88.4">PC15</text>
<text x="126.7" y="88.4">PA3</text>
<text x="126.7" y="85.8">PA2</text>
<text x="141.9" y="88.4">PA7</text>
<text x="141.9" y="85.8">PA6</text>
<text x="228.3" y="84.6">3V3</text>
<text x="228.3" y="89.6">GND1</text>
<text x="249.9" y="89.6">GND2</text>
<text x="252.2" y="84.6">5V</text>
<text x="80.7" y="93.4">GND_CN3</text>
<text x="137.9" y="93.4">GND_CN4</text>
</g>
<g font-size="1.4" fill="#a90000">
<text x="63.5" y="64.5">CN3_3</text>
<text x="145.6" y="64.5">CN4_14</text>
<text x="146.1" y="62">CN4_4</text>
<text x="63" y="69.6">CN3_12</text>
<text x="88.9" y="69.6">CN3_6</text>
<text x="120.7" y="69.6">CN4_1</text>
<text x="145.6" y="69.6">CN4_13</text>
<text x="63" y="77.2">CN3_13</text>
<text x="63.5" y="72.1">CN3_1</text>
<text x="63.5" y="74.7">CN3_2</text>
<text x="88.4" y="77.2">CN3_14</text>
<text x="88.4" y="74.7">CN3_15</text>
<text x="88.9" y="72.1">CN3_9</text>
<text x="120.7" y="74.7">CN4_3</text>
<text x="145.6" y="74.7">CN4_15</text>
<text x="63.5" y="79.8">CN3_5</text>
<text x="88.9" y="82.3">CN3_7</text>
<text x="88.9" y="79.8">CN3_8</text>
<text x="120.2" y="82.3">CN4_11</text>
<text x="120.2" y="79.8">CN4_12</text>
<text x="146.1" y="82.3">CN4_8</text>
<text x="146.1" y="79.8">CN4_9</text>
<text x="63" y="84.8">CN3_10</text>
<text x="63" y="87.4">CN3_11</text>
<text x="120.2" y="87.4">CN4_10</text>
<text x="120.7" y="84.8">CN4_5</text>
<text x="146.1" y="87.4">CN4_6</text>
<text x="146.1" y="84.8">CN4_7</text>
<text x="88.9" y="92.5">CN3_4</text>
<text x="146.1" y="92.5">CN4_2</text>
</g>
</svg>
